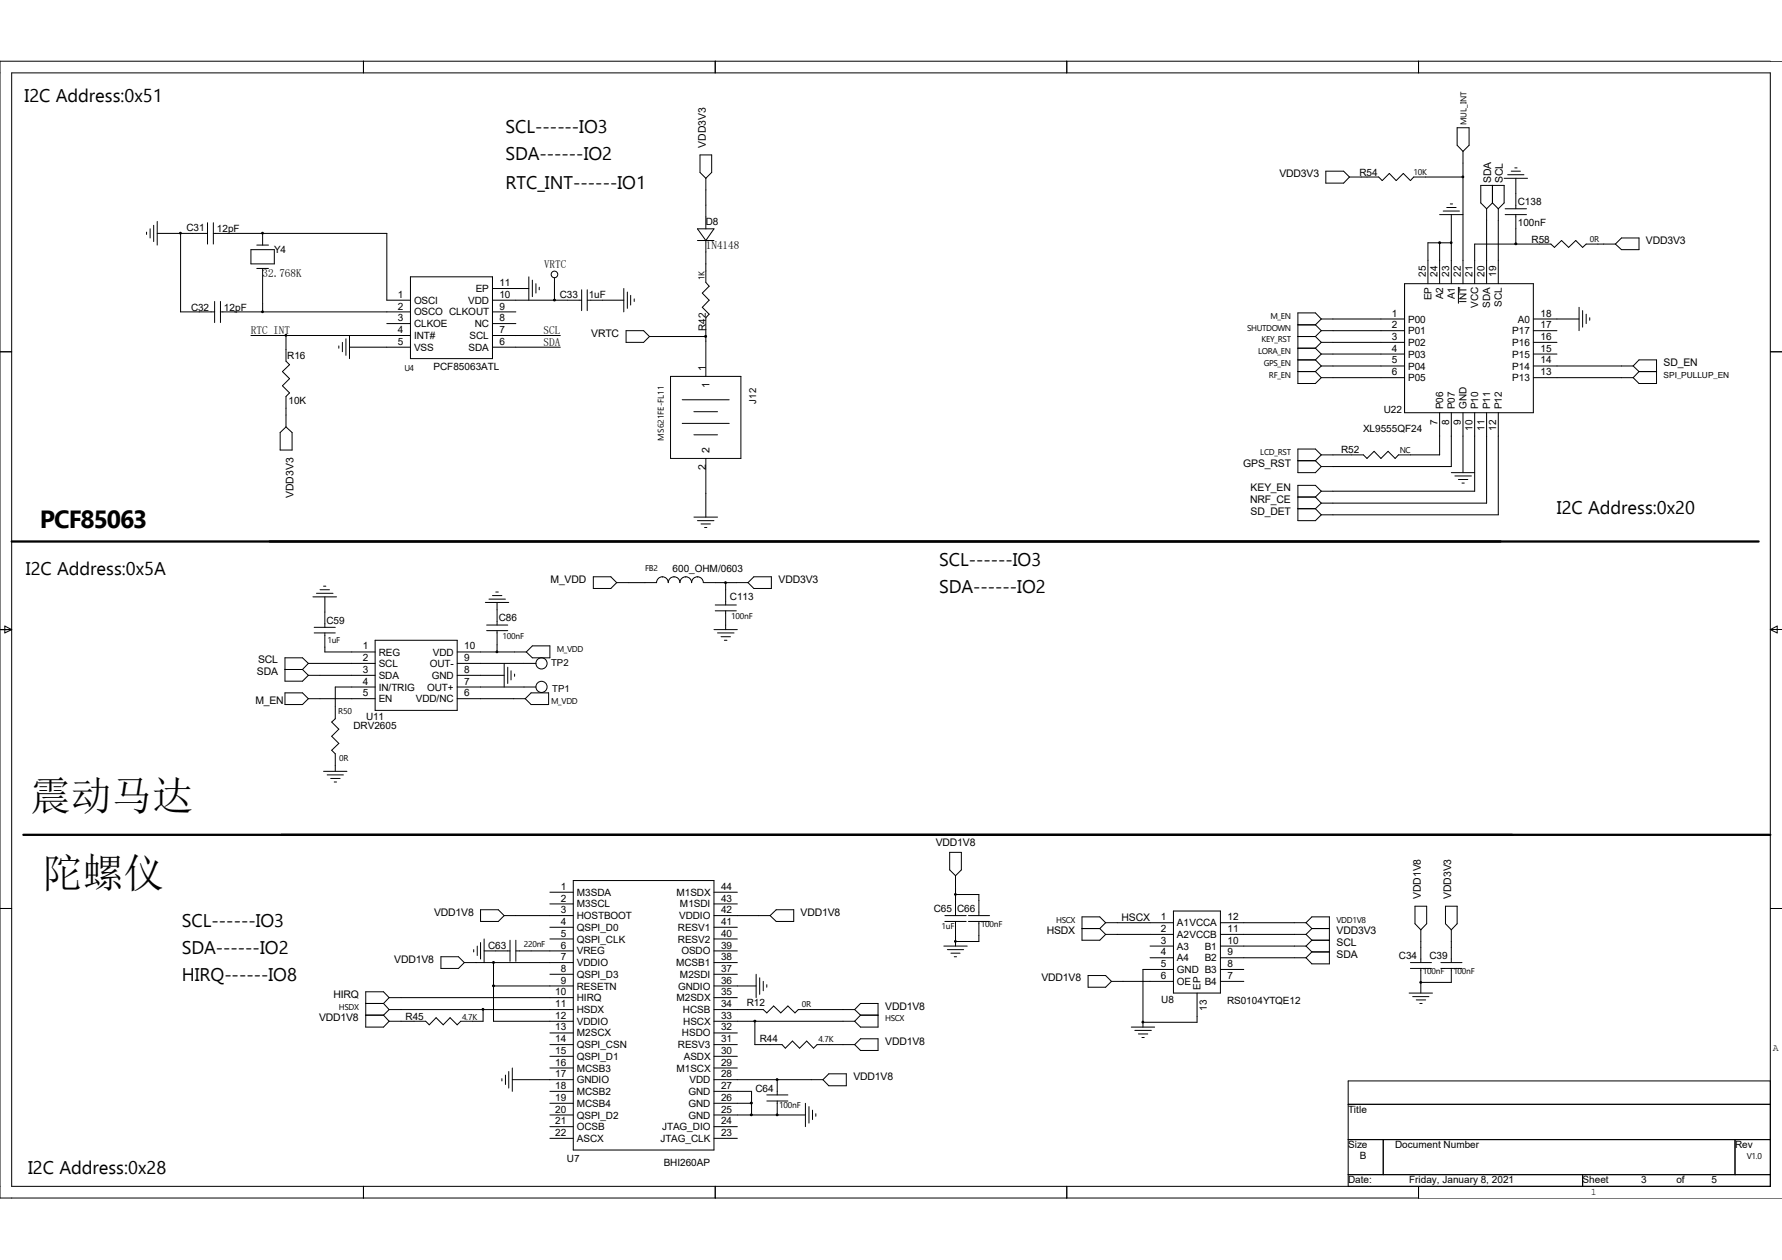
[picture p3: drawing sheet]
<svg xmlns="http://www.w3.org/2000/svg" width="297mm" height="210mm" viewBox="0 0 297 210" stroke-linecap="round" stroke-linejoin="round" font-family="sans-serif">
<g fill="none" stroke="#000" stroke-width=".17">
<path d="M1.9 12.1h293.2v185.6h-293.2zM60.6 10.2v1.9M119.2 10.2v1.9M177.8 10.2v1.9M236.4 10.2v1.9M297 10.2h-297v189.5h297M24.4 38.7v.4M25 38.1v1.6M25.6 37.5v2.8M26.2 38.9h8.4M26.2 36.9v4M30.1 38.9v13.1h5.7"/>
<path d="M34.6 37.1v3.6M35.6 38.9h28.9v11.1h3.9M35.6 37.1v3.6M43.8 38.9h.1M43.8 38.9v2M116.2 38.1h2.8l-1.4 2zM116.7 25.8h1.9v2.9l-1 1-.9-1zM117.6 29.7v8.4M221 28.5h2.9l1 1-1 1h-2.9zM224.9 29.5h4.9l.6 .6 1.2-1.2 1.1 1.2 1.2-1.2 1.2 1.2 .5-.6h8.2M239.9 35.8h3.9M240.5 35.2h2.7"/>
<path d="M241.1 34.6h1.6M241.7 34h.4M241.9 35.8v11.5M242.9 21.3h2v2.9l-1.1 1-.9-1zM243.8 25.2v22.1M247.8 34.8v12.5M247.8 34.8l-1-1v-2.9h3.9v2.9l-1 1M248.8 33.8l-1 1M248.8 30.9v2.9M248.8 33.8l.9 1M249.7 34.8v12.5M250.7 29.7h3.9"/>
<path d="M250.9 34.8h3.5M250.9 35.8h3.5M251.3 29.1h2.7M251.9 28.5h1.5M252.5 28h.4M252.6 29.7v5.1M252.6 35.8v4.9M0 58.6h1.9M35.8 50.2v3.6M36.7 52h31.7M36.7 50.2v3.6M41.8 41.6h3.9v2.4h-3.9z"/>
<path d="M41.8 55.9h26.6M42.8 44.7h1.9M42.8 40.9h1.9M43.8 44.7v7.3M47.7 55.9v4.3l.6 .6-1.2 1.1 1.2 1.2-1.2 1.2 1.2 1.2-.6 .6v5.1M56.5 57.7v.3M57.1 57.1v1.5M57.7 56.5v2.7M58.3 57.9h10.1M58.3 55.9v3.9M64.5 53.9h3.9M68.4 46.1h13.7v13.7h-13.7z"/>
<path d="M82.1 52h3.9M82.1 50h14.8M82.1 53.9h3.9M82.1 55.9h11.3M82.1 57.9h11.3M82.1 48.1h6M88.1 46.1v3.9M88.7 46.7v2.7M89.3 47.3v1.6M89.9 47.9v.4M92.4 46.3v3.7M96.9 48.3v3.5"/>
<path d="M97.9 50h6.1M97.9 48.3v3.5M104 48.1v3.9M104.4 55.1h2.9l.9 1-.9 1h-2.9zM104.6 48.7v2.7M105.1 49.2v1.6M105.7 49.8v.4M108.2 56.1h9.4M116.2 40.1h2.8M117.6 40.1h.1M117.6 40.1v7l.6 .6-1.1 1.2 1.1 1.1-1.1 1.2 1.1 1.2-.6 .6v9.7M216.3 56.1h2.9"/>
<path d="M216.3 54.1h2.9M216.3 58h2.9M216.3 60h2.9M219.2 54.1l1 1M219.2 56.1l1 1M219.2 58l1 1M219.2 60l1 1M220.2 53.2h13.9M220.2 55.1h13.9M220.2 57.1h13.9M220.2 59h13.9M220.2 53.2l-1 .9"/>
<path d="M220.2 53.2l-1-1h-2.9v11.7h2.9l1-1M220.2 55.1l-1 1M220.2 57.1l-1 .9M220.2 59l-1 1M234.1 47.3h21.5v21.5h-21.5zM239.9 40.5v6.8M241.9 40.5h-3.9v6.8M243.1 47.9v2.6M255.6 53.2h7.6M255.6 55.1h3.9M255.6 57.1h3.9M255.6 59h3.9"/>
<path d="M263.2 51.2v3.9M263.8 51.8v2.7M264.4 52.4v1.5M265 53v.4M269.2 40.7l1.1-1h2.9v1.9h-2.9zM269.2 40.7h-4.8l-.6 .5-1.2-1.1-1.1 1.1-1.2-1.1-1.2 1.1-.6-.5h-12.7v6.6M295.1 58.6h1.9M46.7 72.1l1-.9 1 .9v2.9h-2zM111.8 62.7h11.7v13.7h-11.7zM113.7 66.6h7.8M113.7 70.6h7.8M115.7 68.6h3.9"/>
<path d="M115.7 72.5h3.9M117.6 76.4v9.8M216.3 61.9h2.9M216.3 76.8h2.9M219.2 61.9l1 1M219.2 76.8l1 1M220.2 61h13.9M220.2 62.9h13.9M220.2 75.8l-1-1h-2.9v4h2.9l1-1M220.2 61l-1 .9M220.2 75.8l-1 1M239.9 68.8v7h-6.8l-.6 .6-1.1-1.2-1.2 1.2-1.2-1.2-1.2 1.2-.6-.6h-7"/>
<path d="M241.9 68.8v9h-21.7M241.9 78.8h3.9M242.5 79.3h2.7M243.1 79.9h1.5M243.8 68.8v10M245.8 68.8v13.1h-25.6M247.8 68.8v15.1h-27.6M249.7 68.8v17h-29.5M255.6 61h16.6M255.6 62.9h16.6M272.2 61l1-1h2.9v3.9h-2.9l-1-1M272.2 61l1 .9"/>
<path d="M273.2 61.9h2.9M273.2 61.9l-1 1M52.2 99.5h3.9M52.7 98.9h2.8M53.3 98.3h1.6M53.9 97.7h.4M54.1 99.5v5.1M81.5 99.9h2.7M82.1 99.3h1.6M82.6 98.7h.5M98.9 96.1h2.9l1 1-1 1h-2.9zM110.4 96.2a.86 .86 0 0 0-1 .9h-6.6"/>
<path d="M110.4 96.1a.97 .97 0 0 1 1 1 .91 .91 0 0 1 1-.9M112.4 96.1a.97 .97 0 0 1 .9 1 .91 .91 0 0 1 1-.9M114.3 96.1a.97 .97 0 0 1 1 1 .91 .91 0 0 1 .9-.9M115.7 86.2h3.9M116.2 86.8h2.8M116.2 96.1a.97 .97 0 0 1 1 1M116.8 87.3h1.6M117.3 97.1h7.4M117.4 87.9h.4M120.9 97.1h.1M120.9 97.1v3.7M125.6 96.1h3v2h-3l-.9-1z"/>
<path d="M216.3 82.8h2.9M216.3 84.8h2.9M219.2 82.8l1 1.1M219.2 84.8l1 1M220.2 81.9l-1-1h-2.9v5.9h2.9l1-1M220.2 81.9l-1 .9M220.2 83.9l-1 .9M243.7 80.5h.4M0 104.9h1.9M.8 104.4l1.1 .5-1.1 .6zM47.5 115.5h2.9l1 1-1 .9h-2.9zM47.5 111.6h2.9"/>
<path d="M50.4 111.6l1 1M51.4 110.6h11.1M51.4 112.6h11.1M51.4 116.5h11.1M51.4 110.6l-1 1M51.4 110.6l-1-1h-2.9v3.9h2.9l1-.9M52.4 104.6h3.5M52.4 105.5h3.5M54.1 105.5v3.2h8.4M62.5 106.7h13.7v11.7h-13.7zM62.5 114.5h-6.6v5.3l-.6 .6 1.2 1.1-1.2 1.2 1.2 1.2-1.2 1.2 .6 .5v3M76.2 108.7h11.5"/>
<path d="M76.2 110.6h13.1M76.2 112.6h7.8M76.2 114.5h13.1M76.2 116.5h11.3M80.9 100.4h3.9M81.1 104.2h3.5M81.1 105.1h3.5M82.8 100.4v3.8M82.8 105.1v3.6M84 110.6v3.9M84.6 111.2v2.7M85.2 111.8v1.5"/>
<path d="M85.8 112.4v.3M87.7 108.7l1-1h3v1.9h-3zM88.5 115.5h2.9v1.9h-2.9l-1-.9zM119 104.9h3.9M119.2 100.8h3.5M119.2 101.8h3.5M119.6 105.5h2.7M120.2 106.1h1.6M120.7 106.7h.5M120.9 101.8v3.1M295.1 104.9h1.9M295.1 104.9l1.1-.5v1.1z"/>
<path d="M53.9 128.6h3.9M54.5 129.2h2.7M55.1 129.8h1.6M55.7 130.3h.4M0 151.4h1.9M73.5 159.5h2.9l1 .9-1 1h-2.9zM79 158.3v.4M79.5 157.7v1.6M80.1 151.6h3l.9 1-.9 1h-3zM80.1 157.1v2.8M80.7 158.5h4.3M80.7 156.5v3.9"/>
<path d="M84 152.6h11.5M85 156.7v3.5M86 158.5h9.5M86 156.7v3.5M91.7 148.7h3.8M91.7 150.7h3.8M91.7 154.6h3.8M91.7 156.5h3.8M95.5 146.8h23.5v44.9h-23.5zM119 148.7h3.9M119 150.7h3.9M119 152.6h9.4"/>
<path d="M119 154.6h3.9M119 156.5h3.9M119 158.5h3.9M128.4 152.6l1-1h2.9v2h-2.9zM157.3 157.7h3.9M157.5 152.6h3.5M157.5 153.6h3.5M157.9 158.3h2.7M158.3 142.1h1.9v2.9l-.9 1-1-1zM158.5 158.9h1.5M159 159.5h.4M159.3 146v6.6"/>
<path d="M159.3 153.6v4.1M159.3 149.1h3.9v3.5M161.4 152.6h3.5M161.4 153.6h3.5M163.2 153.6v3.3h-3.9M180.3 154.8h3M183.3 154.8l1 .9M184.3 153.8h11.3M184.3 155.7h11.3M184.3 153.8l-1-1h-3v3.9h3l1-1M184.3 153.8l-1 1M191.7 157.7h3.9"/>
<path d="M191.7 159.6h3.9M195.6 151.8h7.8v13.7h-7.8zM203.4 153.8h14.3M203.4 155.7h14.3M203.4 157.7h14.3M203.4 159.6h14.3M217.7 155.7l1 1M217.7 153.8l1-1h2.9v7.9h-2.9l-1-1.1M217.7 153.8l1 1M217.7 157.7l1 1M218.7 156.7h2.9M218.7 154.8h2.9"/>
<path d="M218.7 154.8l-1 .9M218.7 158.7h2.9M218.7 156.7l-1 1M218.7 158.7l-1 .9M235.8 151h2v3l-1 1-1-1zM236.8 155v5.4M240.9 151h2v3l-1 1-1-1zM241.9 155v5.4M295.1 151.4h1.9M61 169.2h2.9M61 167.3h2.9M63.9 167.3l1 1"/>
<path d="M63.9 169.2l1 1M64.9 166.3h30.6M64.9 168.3h30.6M64.9 168.3l-1 .9M64.9 166.3l-1-1h-2.9v5.9h2.9l1-1M64.9 166.3l-1 1M77.4 160.4h18.1M80.5 168.3v1.9h-3.7l-.6 .6-1.2-1.2-1.1 1.2-1.2-1.2-1.2 1.2-.5-.6h-6.1M82.3 164.3h13.2M82.3 160.4v9.8h13.2M83.7 179.8v.4M84.2 179.2v1.6"/>
<path d="M84.8 178.6v2.8M85.4 180h10.1M85.4 178v3.9M91.7 162.4h3.8M91.7 172.2h3.8M91.7 174.1h3.8M91.7 176.1h3.8M91.7 178h3.8M119 160.4h3.9M119 162.4h3.9M119 164.3h7M119 166.3h3.9"/>
<path d="M119 168.3h8.2l.6 .5 1.1-1.1 1.2 1.1 1.2-1.1 1.2 1.1 .6-.5h9.4M119 170.2h23.5M119 172.2h3.9M119 174.1h3.9M119 176.1h3.9M119 178h3.9M119 180h18.2M125.8 170.2v3.9h4.5l.6 .6 1.2-1.2 1.2 1.2 1.2-1.2 1.1 1.2 .6-.6h6.3M126 162.4v3.9M126.6 163v2.7M127.2 163.6v1.5M127.8 164.1v.4"/>
<path d="M129.5 180h.1M129.5 180v2.5M138.1 179h3v2h-3l-.9-1zM142.5 168.3l.9-1h2.9v3.9h-2.9l-.9-1M142.5 174.1l.9-1h2.9v2h-2.9zM142.5 168.3l.9 .9M143.4 169.2h2.9M143.4 169.2l-.9 1M181.4 162.6h2.9l1 1-1 .9h-2.9zM185.3 163.6h10.3M188.6 171.2h3.8M189.1 171.7h2.8"/>
<path d="M189.7 172.3h1.6M190.3 172.9h.4M195.6 161.6h-5.1v9.6M199.5 165.5v4.9h-9M203.4 161.6h3.9M203.4 163.6h3.9M234.9 165.5h3.9M235.1 160.4h3.5M235.1 161.4h3.5M235.5 166.1h2.7M236.1 166.7h1.5M236.6 167.3h.4"/>
<path d="M236.8 163.7h.1M236.8 161.4v4.1M240.2 160.4h3.5M240.2 161.4h3.5M241.9 161.4v2.3h-5.1M60.6 197.7v2M91.7 181.9h3.8M91.7 183.9h3.8M91.7 185.8h3.8M91.7 187.8h3.8M91.7 189.7h3.8M119 181.9h6.3v3.9"/>
<path d="M119 183.9h6.3M119 185.8h15.2M119 187.8h3.9M119 189.7h3.9M119.2 197.7v2M127.8 182.5h3.5M127.8 183.5h3.5M129.5 185.8h.1M129.5 183.5v2.3M134.2 183.9v3.9M134.8 184.4v2.8M135.4 185v1.6"/>
<path d="M136 185.6v.5M177.8 197.7v2M224.7 184.1h70.4M224.7 189.9h70.4M224.7 195.8h70.4M230.5 189.9v5.9M236.4 197.7v2M263.8 195.8v1.9M289.2 189.9v5.9M295.1 180.2h-70.4v17.5"/>
<circle cx="92.4" cy="45.7" r=".55"/>
<circle cx="90.3" cy="114.5" r=".93"/>
<circle cx="90.3" cy="110.6" r=".93"/>
</g>
<path d="M1.9 90.3h291.2M3.9 139.1h291.2" fill="none" stroke="#000" stroke-width=".38"/>
<g fill="#000" stroke="#000" stroke-width=".17">
<path d="M92.3 49.9h.2v.2h-.2z" fill-rule="evenodd"/>
<path d="M117.5 56h.2v.2h-.2z" fill-rule="evenodd"/>
<path d="M239.8 40.3h.3v.3h-.3z" fill-rule="evenodd"/>
<path d="M252.5 40.5h.3v.2h-.3z" fill-rule="evenodd"/>
<path d="M82.1 160.3h.3v.2h-.3z" fill-rule="evenodd"/>
<path d="M82.1 164.2h.3v.2h-.3z" fill-rule="evenodd"/>
<path d="M125.7 170.1h.2v.2h-.2z" fill-rule="evenodd"/>
<path d="M125.1 185.7h.2v.2h-.2z" fill-rule="evenodd"/>
<path d="M125.1 183.7h.2v.3h-.2z" fill-rule="evenodd"/>
<circle cx="30.1" cy="38.9" r=".15"/>
<circle cx="43.8" cy="38.9" r=".15"/>
<circle cx="243.8" cy="29.5" r=".15"/>
<circle cx="43.8" cy="52" r=".15"/>
<circle cx="47.6" cy="55.9" r=".15"/>
<circle cx="241.9" cy="40.4" r=".15"/>
<circle cx="120.9" cy="97.1" r=".15"/>
<circle cx="82.8" cy="108.6" r=".15"/>
<circle cx="159.2" cy="156.9" r=".15"/>
<circle cx="159.2" cy="149.1" r=".15"/>
<circle cx="80.5" cy="168.2" r=".15"/>
<circle cx="129.5" cy="179.9" r=".15"/>
<circle cx="190.5" cy="170.4" r=".15"/>
<circle cx="236.8" cy="163.7" r=".15"/>
<circle cx="129.5" cy="185.8" r=".15"/>
</g>
<g font-size="6.8">
<text x="5.1" y="135">震动马达</text>
<text x="7" y="147.9">陀螺仪</text>
</g>
<text font-size="4.1" x="6.6" y="87.9">PCF85063</text>
<g font-size="3.1">
<text x="4.1" y="17">I2C Address:0x51</text>
<text x="84.2" y="22.1">SCL------IO3</text>
<text x="84.2" y="26.6">SDA------IO2</text>
<text x="84.2" y="31.5">RTC_INT------IO1</text>
<text x="259.5" y="85.6">I2C Address:0x20</text>
<text x="4.3" y="95.8">I2C Address:0x5A</text>
<text x="156.5" y="94.4">SCL------IO3</text>
<text x="156.5" y="98.9">SDA------IO2</text>
<text x="30.3" y="154.6">SCL------IO3</text>
<text x="30.3" y="159">SDA------IO2</text>
<text x="30.3" y="163.6">HIRQ------IO8</text>
<text x="4.7" y="195.6">I2C Address:0x28</text>
</g>
<g font-size="1.9">
<text x="117.6" y="41.4">1N4148</text>
<text x="43.8" y="46.1">32.768K</text>
<text x="90.7" y="44.7">VRTC</text>
<text x="41.8" y="55.7">RTC_INT</text>
<text x="90.6" y="55.7">SCL</text>
<text x="90.6" y="57.7">SDA</text>
</g>
<g font-size="1.7">
<text x="117.6" y="24.6" transform="rotate(-90 117.6 24.6)">VDD3V3</text>
<text x="213.2" y="29.5">VDD3V3</text>
<text x="226.6" y="29.3">R54</text>
<text x="248.5" y="30.5" transform="rotate(-90 248.5 30.5)">SDA</text>
<text x="250.5" y="30.5" transform="rotate(-90 250.5 30.5)">SCL</text>
<text x="253" y="34.2">C138</text>
<text x="31.1" y="38.5">C31</text>
<text x="36.2" y="38.7">12pF</text>
<text x="117.6" y="37.5">D8</text>
<text x="253" y="37.7">100nF</text>
<text x="255.3" y="40.5">R58</text>
<text x="274.3" y="40.7">VDD3V3</text>
<text x="45.7" y="42.2">Y4</text>
<text x="83.2" y="47.7">11</text>
<text x="237.6" y="46.1" transform="rotate(-90 237.6 46.1)">25</text>
<text x="239.6" y="46.1" transform="rotate(-90 239.6 46.1)">24</text>
<text x="241.5" y="46.1" transform="rotate(-90 241.5 46.1)">23</text>
<text x="243.5" y="46.1" transform="rotate(-90 243.5 46.1)">22</text>
<text x="245.4" y="46.1" transform="rotate(-90 245.4 46.1)">21</text>
<text x="247.4" y="46.1" transform="rotate(-90 247.4 46.1)">20</text>
<text x="249.3" y="46.1" transform="rotate(-90 249.3 46.1)">19</text>
<text x="31.8" y="51.8">C32</text>
<text x="37.3" y="51.8">12pF</text>
<text x="66.3" y="49.6">1</text>
<text x="66.3" y="51.6">2</text>
<text x="66.3" y="53.6">3</text>
<text x="69" y="50.6">OSCI</text>
<text x="69" y="52.6">OSCO CLKOUT</text>
<text x="78" y="50.6">VDD</text>
<text x="79.3" y="48.7">EP</text>
<text x="83.2" y="53.6">8</text>
<text x="83.2" y="51.6">9</text>
<text x="83.2" y="49.6">10</text>
<text x="93.3" y="49.7">C33</text>
<text x="98.1" y="49.7">1uF</text>
<text x="232" y="52.8">1</text>
<text x="234.7" y="53.8">P00</text>
<text x="238.6" y="50.1" transform="rotate(-90 238.6 50.1)">EP</text>
<text x="240.5" y="49.9" transform="rotate(-90 240.5 49.9)">A2</text>
<text x="242.5" y="49.9" transform="rotate(-90 242.5 49.9)">A1</text>
<text x="244.4" y="50.5" transform="rotate(-90 244.4 50.5)">INT</text>
<text x="246.4" y="51.4" transform="rotate(-90 246.4 51.4)">VCC</text>
<text x="248.4" y="51.3" transform="rotate(-90 248.4 51.3)">SDA</text>
<text x="250.3" y="51.1" transform="rotate(-90 250.3 51.1)">SCL</text>
<text x="253" y="53.8">A0</text>
<text x="256.8" y="52.8">18</text>
<text x="47.9" y="59.8">R16</text>
<text x="66.3" y="55.5">4</text>
<text x="66.3" y="57.4">5</text>
<text x="69" y="54.5">CLKOE</text>
<text x="69" y="56.5">INT#</text>
<text x="69" y="58.5">VSS</text>
<text x="78.1" y="58.5">SDA</text>
<text x="78.3" y="56.5">SCL</text>
<text x="79.1" y="54.5">NC</text>
<text x="83.2" y="57.4">6</text>
<text x="83.2" y="55.5">7</text>
<text x="98.6" y="56.1">VRTC</text>
<text x="117.6" y="55.1" transform="rotate(-90 117.6 55.1)">R42</text>
<text x="232" y="54.7">2</text>
<text x="232" y="56.7">3</text>
<text x="232" y="58.6">4</text>
<text x="234.7" y="55.7">P01</text>
<text x="234.7" y="57.7">P02</text>
<text x="234.7" y="59.6">P03</text>
<text x="252.1" y="59.6">P15</text>
<text x="252.1" y="57.7">P16</text>
<text x="252.1" y="55.7">P17</text>
<text x="256.8" y="58.6">15</text>
<text x="256.8" y="56.7">16</text>
<text x="256.8" y="54.7">17</text>
<text x="72.3" y="61.6">PCF85063ATL</text>
<text x="117.6" y="61.8" transform="rotate(-90 117.6 61.8)">1</text>
<text x="118.3" y="64.7" transform="rotate(-90 118.3 64.7)">1</text>
<text x="232" y="60.6">5</text>
<text x="232" y="62.5">6</text>
<text x="234.7" y="61.6">P04</text>
<text x="234.7" y="63.5">P05</text>
<text x="252.1" y="63.5">P13</text>
<text x="252.1" y="61.6">P14</text>
<text x="256.8" y="62.5">13</text>
<text x="256.8" y="60.6">14</text>
<text x="277.3" y="61">SD_EN</text>
<text x="48.1" y="67.4">10K</text>
<text x="227.2" y="71.9">XL9555QF24</text>
<text x="230.6" y="68.8">U22</text>
<text x="239.6" y="70.9" transform="rotate(-90 239.6 70.9)">7</text>
<text x="240.5" y="68.2" transform="rotate(-90 240.5 68.2)">P06</text>
<text x="241.5" y="70.9" transform="rotate(-90 241.5 70.9)">8</text>
<text x="242.5" y="68.2" transform="rotate(-90 242.5 68.2)">P07</text>
<text x="243.5" y="70.9" transform="rotate(-90 243.5 70.9)">9</text>
<text x="244.4" y="68.2" transform="rotate(-90 244.4 68.2)">GND</text>
<text x="245.4" y="71.8" transform="rotate(-90 245.4 71.8)">10</text>
<text x="246.4" y="68.2" transform="rotate(-90 246.4 68.2)">P10</text>
<text x="247.4" y="71.8" transform="rotate(-90 247.4 71.8)">11</text>
<text x="248.4" y="68.2" transform="rotate(-90 248.4 68.2)">P11</text>
<text x="249.3" y="71.8" transform="rotate(-90 249.3 71.8)">12</text>
<text x="250.3" y="68.2" transform="rotate(-90 250.3 68.2)">P12</text>
<text x="118.3" y="75.4" transform="rotate(-90 118.3 75.4)">2</text>
<text x="207.2" y="77.8">GPS_RST</text>
<text x="223.5" y="75.4">R52</text>
<text x="48.9" y="83" transform="rotate(-90 48.9 83)">VDD3V3</text>
<text x="117.6" y="78.4" transform="rotate(-90 117.6 78.4)">2</text>
<text x="208.4" y="83.9">NRF_CE</text>
<text x="208.4" y="81.9">KEY_EN</text>
<text x="208.4" y="85.8">SD_DET</text>
<text x="112.1" y="95.4">600_OHM/0603</text>
<text x="91.8" y="97.1">M_VDD</text>
<text x="121.7" y="100.1">C113</text>
<text x="129.8" y="97.1">VDD3V3</text>
<text x="54.4" y="104">C59</text>
<text x="83.1" y="103.6">C86</text>
<text x="42.8" y="112.6">SDA</text>
<text x="43" y="110.6">SCL</text>
<text x="60.5" y="108.2">1</text>
<text x="60.5" y="110.2">2</text>
<text x="60.5" y="112.2">3</text>
<text x="63.1" y="109.3">REG</text>
<text x="63.1" y="111.2">SCL</text>
<text x="63.1" y="113.2">SDA</text>
<text x="71.6" y="111.2">OUT-</text>
<text x="72" y="113.2">GND</text>
<text x="72.1" y="109.3">VDD</text>
<text x="77.4" y="112.2">8</text>
<text x="77.4" y="110.2">9</text>
<text x="77.4" y="108.2">10</text>
<text x="42.6" y="117.3">M_EN</text>
<text x="60.5" y="114.1">4</text>
<text x="60.5" y="116.1">5</text>
<text x="61" y="120">U11</text>
<text x="63.1" y="115.1">IN/TRIG</text>
<text x="63.1" y="117.1">EN</text>
<text x="69.3" y="117.1">VDD/NC</text>
<text x="71.2" y="115.1">OUT+</text>
<text x="77.4" y="116.1">6</text>
<text x="77.4" y="114.1">7</text>
<text x="58.9" y="121.5">DRV2605</text>
<text x="156" y="141.1">VDD1V8</text>
<text x="93.5" y="148.3">1</text>
<text x="96.1" y="149.3">M3SDA</text>
<text x="112.7" y="149.3">M1SDX</text>
<text x="120.2" y="148.3">44</text>
<text x="236.8" y="149.9" transform="rotate(-90 236.8 149.9)">VDD1V8</text>
<text x="241.9" y="149.9" transform="rotate(-90 241.9 149.9)">VDD3V3</text>
<text x="72.3" y="152.6">VDD1V8</text>
<text x="93.5" y="150.3">2</text>
<text x="93.5" y="152.2">3</text>
<text x="93.5" y="154.2">4</text>
<text x="96.1" y="151.3">M3SCL</text>
<text x="96.1" y="153.2">HOSTBOOT</text>
<text x="96.1" y="155.2">QSPI_D0</text>
<text x="113" y="155.2">RESV1</text>
<text x="113.2" y="153.2">VDDIO</text>
<text x="113.3" y="151.3">M1SDI</text>
<text x="120.2" y="154.2">41</text>
<text x="120.2" y="152.2">42</text>
<text x="120.2" y="150.3">43</text>
<text x="133.4" y="152.6">VDD1V8</text>
<text x="155.6" y="152.1">C65 C66</text>
<text x="174.5" y="155.7">HSDX</text>
<text x="186.9" y="153.6">HSCX</text>
<text x="193.5" y="153.4">1</text>
<text x="193.5" y="155.4">2</text>
<text x="196.2" y="154.4">A1VCCA</text>
<text x="204.6" y="155.4">11</text>
<text x="204.6" y="153.4">12</text>
<text x="222.8" y="155.7">VDD3V3</text>
<text x="65.7" y="160.4">VDD1V8</text>
<text x="81.4" y="158.1">C63</text>
<text x="93.5" y="156.1">5</text>
<text x="93.5" y="158.1">6</text>
<text x="93.5" y="160.1">7</text>
<text x="96.1" y="157.1">QSPI_CLK</text>
<text x="96.1" y="159.1">VREG</text>
<text x="96.1" y="161">VDDIO</text>
<text x="112.7" y="161">MCSB1</text>
<text x="113" y="157.1">RESV2</text>
<text x="113.6" y="159.1">OSDO</text>
<text x="120.2" y="160.1">38</text>
<text x="120.2" y="158.1">39</text>
<text x="120.2" y="156.1">40</text>
<text x="193.5" y="157.3">3</text>
<text x="193.5" y="159.3">4</text>
<text x="193.5" y="161.2">5</text>
<text x="196.2" y="156.3">A2VCCB</text>
<text x="196.2" y="158.3">A3</text>
<text x="196.2" y="160.2">A4</text>
<text x="200.8" y="160.2">B2</text>
<text x="200.8" y="158.3">B1</text>
<text x="204.6" y="161.2">8</text>
<text x="204.6" y="159.3">9</text>
<text x="204.6" y="157.3">10</text>
<text x="222.8" y="157.7">SCL</text>
<text x="222.8" y="159.6">SDA</text>
<text x="233.2" y="159.9">C34</text>
<text x="238.3" y="159.9">C39</text>
<text x="55.6" y="166.3">HIRQ</text>
<text x="92.5" y="165.9">10</text>
<text x="92.5" y="167.9">11</text>
<text x="93.5" y="162">8</text>
<text x="93.5" y="164">9</text>
<text x="96.1" y="163">QSPI_D3</text>
<text x="96.1" y="164.9">RESETN</text>
<text x="96.1" y="166.9">HIRQ</text>
<text x="112.7" y="166.9">M2SDX</text>
<text x="113" y="164.9">GNDIO</text>
<text x="113.3" y="163">M2SDI</text>
<text x="120.2" y="167.9">34</text>
<text x="120.2" y="165.9">35</text>
<text x="120.2" y="164">36</text>
<text x="120.2" y="162">37</text>
<text x="124.5" y="167.7">R12</text>
<text x="173.6" y="163.6">VDD1V8</text>
<text x="193.5" y="163.2">6</text>
<text x="193.5" y="167.3">U8</text>
<text x="196.2" y="162.2">GND B3</text>
<text x="196.2" y="164.2">OE</text>
<text x="200.1" y="164.9" transform="rotate(-90 200.1 164.9)">EP</text>
<text x="200.8" y="164.2">B4</text>
<text x="204.5" y="167.3">RS0104YTQE12</text>
<text x="204.6" y="163.2">7</text>
<text x="53.2" y="170.2">VDD1V8</text>
<text x="67.6" y="170">R45</text>
<text x="92.5" y="169.8">12</text>
<text x="92.5" y="171.7">13</text>
<text x="92.5" y="173.7">14</text>
<text x="96.1" y="168.9">HSDX</text>
<text x="96.1" y="170.8">VDDIO</text>
<text x="96.1" y="172.8">M2SCX</text>
<text x="113.7" y="172.8">HSDO</text>
<text x="113.8" y="168.9">HCSB</text>
<text x="113.9" y="170.8">HSCX</text>
<text x="120.2" y="173.7">31</text>
<text x="120.2" y="171.7">32</text>
<text x="120.2" y="169.8">33</text>
<text x="126.6" y="173.7">R44</text>
<text x="147.5" y="168.3">VDD1V8</text>
<text x="201.1" y="168.5" transform="rotate(-90 201.1 168.5)">13</text>
<text x="92.5" y="175.7">15</text>
<text x="92.5" y="177.6">16</text>
<text x="92.5" y="179.6">17</text>
<text x="96.1" y="174.7">QSPI_CSN</text>
<text x="96.1" y="176.7">QSPI_D1</text>
<text x="96.1" y="178.6">MCSB3</text>
<text x="112.7" y="178.6">M1SCX</text>
<text x="113" y="174.7">RESV3</text>
<text x="114" y="176.7">ASDX</text>
<text x="120.2" y="179.6">28</text>
<text x="120.2" y="177.6">29</text>
<text x="120.2" y="175.7">30</text>
<text x="142.2" y="180">VDD1V8</text>
<text x="147.5" y="174.1">VDD1V8</text>
<text x="92.5" y="181.5">18</text>
<text x="92.5" y="183.5">19</text>
<text x="92.5" y="185.5">20</text>
<text x="96.1" y="180.6">GNDIO</text>
<text x="96.1" y="182.5">MCSB2</text>
<text x="96.1" y="184.5">MCSB4</text>
<text x="114.8" y="184.5">GND</text>
<text x="114.8" y="182.5">GND</text>
<text x="114.9" y="180.6">VDD</text>
<text x="120.2" y="185.5">25</text>
<text x="120.2" y="183.5">26</text>
<text x="120.2" y="181.5">27</text>
<text x="125.9" y="181.9">C64</text>
<text x="224.7" y="185.5">Title</text>
<text x="92.5" y="187.4">21</text>
<text x="92.5" y="189.4">22</text>
<text x="96.1" y="186.4">QSPI_D2</text>
<text x="96.1" y="188.4">OCSB</text>
<text x="96.1" y="190.3">ASCX</text>
<text x="110.1" y="190.3">JTAG_CLK</text>
<text x="110.4" y="188.4">JTAG_DIO</text>
<text x="114.8" y="186.4">GND</text>
<text x="120.2" y="189.4">23</text>
<text x="120.2" y="187.4">24</text>
<text x="224.7" y="191.3">Size</text>
<text x="232.5" y="191.3">Document Number</text>
<text x="289.2" y="191.3">Rev</text>
<text x="94.5" y="193.7">U7</text>
<text x="110.6" y="194.3">BHI260AP</text>
<text x="224.7" y="197.1">Date:</text>
<text x="226.7" y="193.3">B</text>
<text x="234.9" y="197.1">Friday, January 8, 2021</text>
<text x="263.8" y="197.1">Sheet</text>
<text x="273.6" y="197.1">3</text>
<text x="279.4" y="197.1">of</text>
<text x="285.3" y="197.1">5</text>
</g>
<g font-size="1.6">
<text x="126" y="67.3" transform="rotate(-90 126 67.3)">J12</text>
<text x="91.9" y="111">TP2</text>
<text x="92" y="115.3">TP1</text>
<text x="295.5" y="175.2">A</text>
<text x="265.2" y="199.3">1</text>
</g>
<g font-size="1.4">
<text x="244.4" y="20.9" transform="rotate(-90 244.4 20.9)">MUL_INT</text>
<text x="235.6" y="29.1">10K</text>
<text x="265" y="40.3">0R</text>
<text x="117.4" y="46.7" transform="rotate(-90 117.4 46.7)">1K</text>
<text x="211.8" y="53.2">M_EN</text>
<text x="207.9" y="55.1">SHUTDOWN</text>
<text x="209.7" y="59">LORA_EN</text>
<text x="210.3" y="57.1">KEY_RST</text>
<text x="67.4" y="61.8">U4</text>
<text x="210.7" y="61">GPS_EN</text>
<text x="211.5" y="62.9">RF_EN</text>
<text x="277.3" y="62.9">SPI_PULLUP_EN</text>
<text x="110.7" y="73.4" transform="rotate(-90 110.7 73.4)">MS621FE-FL11</text>
<text x="210.1" y="75.8">LCD_RST</text>
<text x="233.3" y="75.4">NC</text>
<text x="107.5" y="95.2">FB2</text>
<text x="54.6" y="107.1">1uF</text>
<text x="83.8" y="106.5">100nF</text>
<text x="121.9" y="103.2">100nF</text>
<text x="92.8" y="108.7">M_VDD</text>
<text x="56.4" y="119">R50</text>
<text x="91.9" y="117.3">M_VDD</text>
<text x="56.5" y="126.8">0R</text>
<text x="156.9" y="154.8">1uF</text>
<text x="163.5" y="154.6">100nF</text>
<text x="176" y="153.8">HSCX</text>
<text x="222.8" y="153.8">VDD1V8</text>
<text x="87.3" y="157.9">220nF</text>
<text x="133.6" y="167.9">0R</text>
<text x="237.2" y="162.4">100nF</text>
<text x="242.2" y="162.4">100nF</text>
<text x="56.5" y="168.3">HSDX</text>
<text x="77" y="170">4.7K</text>
<text x="136.4" y="173.7">4.7K</text>
<text x="147.5" y="170.2">HSCX</text>
<text x="129.9" y="184.7">100nF</text>
<text x="291.1" y="193.3">V1.0</text>
</g>
</svg>
